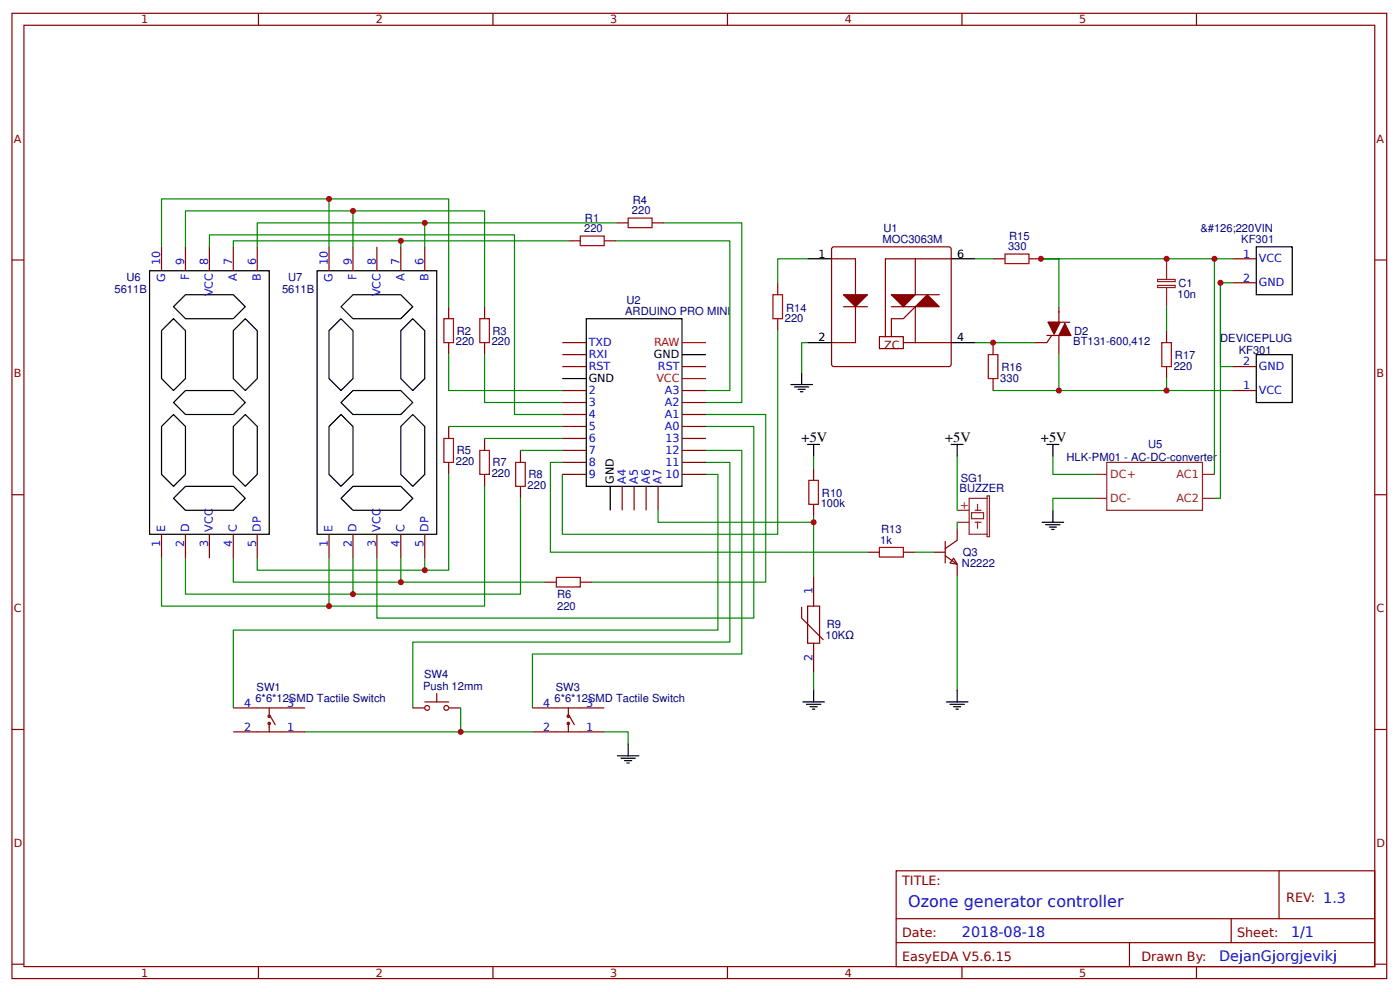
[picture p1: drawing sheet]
<svg xmlns="http://www.w3.org/2000/svg" width="310mm" height="219mm" viewBox="0 0 310 219" stroke-linecap="round" stroke-linejoin="round" font-family="sans-serif">
<g fill="none" stroke="#800" stroke-width=".26">
<path d="M2.6 2.9h304.1v213.3h-304.1zM5.3 5.6h298.7v207.9h-298.7zM57.1 2.9v2.7M109 2.9v2.7M160.9 2.9v2.7M212.7 2.9v2.7M264.6 2.9v2.7M2.6 57.4h2.7M35.7 54.5v5.3M41 54.5v5.3M46.3 54.5v5.3M51.6 54.5v5.3"/>
<path d="M56.9 54.5v5.3M72.8 54.5v5.3M78.1 54.5v5.3M83.3 54.5v5.3M88.6 54.5v5.3M93.9 54.5v5.3M125.7 53.2h2.6M133.6 53.2h2.7M136.3 49.2h2.6M144.2 49.2h2.6M219.6 57.2h2.6M227.5 57.2h2.7"/>
<path d="M272.5 57.2h5.3M304 57.4h2.7M99.2 67.8v2.6M99.2 75.7v2.6M107.2 67.8v2.6M107.2 75.7v2.6M124.4 75.7h5.2M124.4 78.3h5.2M172 62.5v2.6M172 70.4v2.7M219.6 75.7v2.6M258 73.1v2.6"/>
<path d="M272.5 62.5h5.3M99.2 94.2v2.7M107.2 96.9v2.6M115.1 99.5v2.7M124.4 86.3h5.2M124.4 81h5.2M124.4 88.9h5.2M124.4 91.6h5.2M124.4 94.2h5.2M124.4 96.9h5.2M124.4 99.5h5.2M150.8 86.3h5.3"/>
<path d="M150.8 81h5.3M150.8 88.9h5.3M150.8 91.6h5.3M150.8 94.2h5.3M150.8 96.9h5.3M150.8 99.5h5.3M219.6 83.6v2.7M258 81v2.6M272.5 86.3h5.3M272.5 81h5.3M2.6 109.3h2.7M35.7 118v5.3"/>
<path d="M41 118v5.3M46.3 118v5.3M51.6 118v5.3M56.9 118v5.3M72.8 118v5.3M78.1 118v5.3M83.3 118v5.3M88.6 118v5.3M93.9 118v5.3M99.2 102.2v2.6M107.2 104.8v2.6M115.1 107.4v2.7"/>
<path d="M124.4 102.2h5.2M124.4 104.8h5.2M137.6 107.4v5.3M140.2 107.4v5.3M142.9 107.4v5.3M145.5 107.4v5.3M150.8 102.2h5.3M150.8 104.8h5.3M209 119.6v4.8M211.7 116.7v2.7l-2.7 1.8M304 109.3h2.7M120.4 128.6h2.6"/>
<path d="M128.3 128.6h2.7M191.8 122h2.7M199.8 122h2.6M206.4 122h2.6M209 122.8l2.7 1.8v2.7M210.9 123.3l.8 1.3-1.6-.2zM51.6 156.4h15.9M59.5 156.4v1.8M59.5 159.8v1.9M59.8 158.2l1.1 1.9M117.7 156.4h15.9M125.7 156.4v1.8"/>
<path d="M125.7 159.8v1.9M125.9 158.2l1.1 1.9M2.6 161.2h2.7M51.6 161.7h15.9M117.7 161.7h15.9M304 161.2h2.7M198.2 192.4h105.8v21.1h-105.8zM282.8 192.4v10.6M2.6 213h2.7M57.1 213.5v2.7M109 213.5v2.7M160.9 213.5v2.7"/>
<path d="M198.2 203h105.8M198.2 208.3h105.8M212.7 213.5v2.7M249.8 208.3v5.2M264.6 213.5v2.7M272.3 203v5.3M304 213h2.7"/>
<circle cx="59.5" cy="159.8" r=".26"/>
<circle cx="59.5" cy="158.2" r=".26"/>
<circle cx="125.7" cy="159.8" r=".26"/>
<circle cx="125.7" cy="158.2" r=".26"/>
</g>
<g fill="none" stroke="#8d2323" stroke-width=".26">
<path d="M258 57.2v4.5M256 61.7h3.9v.5h-3.9zM256 63.1h3.9v.4h-3.9zM258 63.5v4.3M211.7 112.7h2.6M211.7 115.4h2.6M214.8 113.3h2.7v1.3h-2.7zM215.6 112.7h1.4M215.6 115.4h1.4M216.2 111.4v1.3M216.2 115.4v1.3M218.3 110.1h-4v7.9h4"/>
<path d="M218.3 109.6h.5v9h-.5zM242.1 110.1h2.6M242.1 104.8h2.6M244.7 102.2h21.2v10.5h-21.2zM265.9 110.1h2.7M265.9 104.8h2.7"/>
</g>
<g fill="none" stroke="#080" stroke-width=".26">
<path d="M35.7 54.5v-10.6h37.1v10.6M41 54.5v-7.9h37.1v7.9M46.3 54.5v-2.6h67.5v39.7h10.6M51.6 54.5v-1.3h37v1.3M56.9 54.5v-5.3h37v5.3M72.8 43.9h26.4v23.9M78.1 46.6h29.1v21.2M88.6 53.2h37.1M93.9 49.2h42.4M136.3 53.2h25.1v33.1h-5.3M146.8 49.2h17.2v39.7h-7.9M99.2 78.3v8h25.2"/>
<path d="M107.2 78.3v10.6h17.2M99.2 94.2h25.2M107.2 96.9h17.2M115.1 99.5h9.3M156.1 99.5h7.9v45h-46.3v11.9M156.1 94.2h10.6v42.4h-83.4v-13.3M156.1 91.6h13.2v37h-38.3M99.2 104.8v21.2h-5.3M107.2 107.4v26.5h-34.4M115.1 110.1v21.2h-37M156.1 104.8h2.6v34.4h-107.1v17.2M156.1 102.2h5.3v39.6h-70.1v14.6"/>
<path d="M211.7 100.8v11.9M211.7 115.4v1.3M35.7 123.3v10.6h37.1v-10.6M41 123.3v8h37.1v-8M51.6 123.3v5.3h37v-5.3M56.9 123.3v2.7h37v-2.7M88.6 128.6h31.8M211.7 127.3v25.1M101.9 156.4v5.3h15.8M133.6 161.7h5.3v2.6"/>
</g>
<g fill="none" stroke="#a00000" stroke-width=".26">
<path d="M128.3 52.1h5.3v2.2h-5.3zM138.9 48.2h5.3v2.1h-5.3zM222.2 56.1h5.3v2.1h-5.3zM98.2 70.4h2.1v5.3h-2.1zM106.1 70.4h2.1v5.3h-2.1zM170.9 65.1h2.1v5.3h-2.1zM218.5 78.3h2.2v5.3h-2.2zM256.9 75.7h2.1v5.3h-2.1zM98.2 96.9h2.1v5.3h-2.1zM106.1 99.5h2.1v5.3h-2.1zM114 102.2h2.2v5.2h-2.2zM123 127.6h5.3v2.1h-5.3z"/>
<path d="M194.5 120.9h5.3v2.2h-5.3z"/>
</g>
<g fill="none" stroke="#000" stroke-width=".26">
<path d="M33.1 59.8h26.4v58.2h-26.4zM70.1 59.8h26.5v58.2h-26.5zM277.8 54.5h8v10.6h-8zM35.7 73.1l2.7-2.7 2.6 2.7v10.5l-2.6 2.7-2.7-2.7zM41 65.1h10.6l2.6 2.7-2.6 2.6h-10.6l-2.6-2.6zM51.6 73.1l2.6-2.7 2.7 2.7v10.5l-2.7 2.7-2.6-2.7zM72.8 73.1l2.6-2.7 2.7 2.7v10.5l-2.7 2.7-2.6-2.7zM78.1 65.1h10.5l2.7 2.7-2.7 2.6h-10.5l-2.7-2.6zM88.6 73.1l2.7-2.7 2.6 2.7v10.5l-2.6 2.7-2.7-2.7zM129.6 70.4h21.2v37h-21.2zM150.8 78.3h5.3M277.8 78.3h8v10.6h-8z"/>
<path d="M35.7 94.2l2.7-2.6 2.6 2.6v10.6l-2.6 2.6-2.7-2.6zM41 86.3h10.6l2.6 2.6-2.6 2.7h-10.6l-2.6-2.7zM51.6 94.2l2.6-2.6 2.7 2.6v10.6l-2.7 2.6-2.6-2.6zM72.8 94.2l2.6-2.6 2.7 2.6v10.6l-2.7 2.6-2.6-2.6zM78.1 86.3h10.5l2.7 2.6-2.7 2.7h-10.5l-2.7-2.7zM88.6 94.2l2.7-2.6 2.6 2.6v10.6l-2.6 2.6-2.7-2.6zM124.4 83.6h5.2M174.9 85h4.8M175.7 85.5h3.2M176.5 86h1.6M177 86.5h.5M177.3 82.3v2.7"/>
<path d="M178.6 98.2h2.6M179.9 98.2v2.6M210.3 98.2h2.7M211.7 98.2v2.6M41 107.4h10.6l2.6 2.7-2.6 2.6h-10.6l-2.6-2.6zM78.1 107.4h10.5l2.7 2.7-2.7 2.6h-10.5l-2.7-2.6zM134.9 107.4v5.3M177.5 155.1h4.8M178.3 155.6h3.2M179.1 156.1h1.6M179.7 156.7h.5M179.9 152.4v2.7"/>
<path d="M209.3 155.1h4.7M210.1 155.6h3.2M210.9 156.1h1.6M211.4 156.7h.5M211.7 152.4v2.7M136.5 167h4.8M137.3 167.5h3.2M138.1 168h1.6M138.6 168.6h.6M138.9 164.3v2.7"/>
</g>
<path d="M91.3 156.4h2.6M93.9 155.1h5.3M95 156.4l-.1-.3-.6-.2-.4 .4 .3 .6 .6-.1 .2-.3M96.6 153.2v1.9M101.9 156.4h-2.7l-.1-.3-.5-.2-.4 .4 .3 .6 .5-.1 .2-.3" fill="none" stroke="#840000" stroke-width=".26"/>
<path d="M150.8 75.7h5.3M150.8 83.6h5.3" fill="none" stroke="#f00" stroke-width=".26"/>
<path d="M184 54.8l.4-.3 25.7 .1 .2 .5v25.6l-.5 .3-25.7-.1-.2-.4z" fill="#fff" stroke="#800" stroke-width=".26"/>
<g fill="none" stroke="#800" stroke-width=".26">
<path d="M183.9 57.2h5.3v18.5h-5.3M202.4 57.2v7.9h5.3M210.3 57.2h-14.5v17.2M186.5 67.8h5.3M194.5 74.4h5.3v2.6h-5.3zM197.1 67.8h5.3M199.8 75.7h10.5M202.4 67.8l-2.6 2.6h-2.7v4M202.4 67.8v7.9M231.5 74.1h5.3M231.8 71.2h4.7M232.6 74.1l-1.1 1.6h-2.6"/>
<path d="M234.2 67.8v3.4M234.2 74.1v4.2M179.9 103.5v2.6M179.9 111.4v2.7M177.3 134.2v2.4l4.7 4.7M178.6 133.9h2.6v8.2h-2.6zM179.9 127.3v6.6M179.9 142.1v6.4"/>
</g>
<g fill="#800" stroke="#800" stroke-width=".26">
<path d="M186.5 65.1h5.3l-2.6 2.7z"/>
<path d="M197.1 65.1h5.3l-2.6 2.7z"/>
<path d="M202.4 67.8l2.7-2.7 2.6 2.7z"/>
<path d="M235.5 71.5l1.3 2.6h-2.6z"/>
<path d="M231.8 71.2h2.6l-1.3 2.6z"/>
</g>
<path d="M178.6 57.2h5.3M210.3 57.2h5.3M178.6 75.7h5.3M210.3 75.7h5.3M231.5 98.2h2.7M232.8 98.2v2.6M230.5 115.4h4.7M231.2 115.9h3.2M232 116.4h1.6M232.6 117h.5M232.8 112.7v2.7" fill="none" stroke="#000" stroke-width=".26"/>
<g fill="none" stroke="#080" stroke-width=".26">
<path d="M178.6 57.2h-6.6v5.3M215.6 57.2h4M268.6 57.2v47.6M272.5 57.2h-42.3h4v10.6M172 73.1v44.9h-47.6v-13.2M178.6 75.7h-1.3v6.6M215.6 75.7h13.3M234.2 78.3v8h-14.6M258 67.8v5.3M269.9 62.5v47.6h-1.3M272.5 62.5h-2.6v18.5h2.6M258 83.6v2.7h-23.8"/>
<path d="M258 86.3h14.5M124.4 102.2h-2.7v19.8h70.1M145.5 112.7v2.7h34.4M179.9 100.8v2.7M179.9 114.1v13.2M232.8 100.8v4h9.3M242.1 110.1h-9.3v2.6M202.4 122h4M179.9 148.5v3.9M67.5 161.7h34.4"/>
</g>
<path d="M178.9 106.1h2.1v5.3h-2.1z" fill="none" stroke="#a00000" stroke-width=".26"/>
<g fill="#c00">
<circle cx="269.9" cy="62.5" r=".66"/>
<circle cx="101.9" cy="161.7" r=".66"/>
<circle cx="230.2" cy="57.2" r=".66"/>
<circle cx="258" cy="57.2" r=".66"/>
<circle cx="234.2" cy="86.3" r=".66"/>
<circle cx="219.6" cy="75.7" r=".66"/>
<circle cx="72.8" cy="133.9" r=".66"/>
<circle cx="93.9" cy="126" r=".66"/>
<circle cx="93.9" cy="49.2" r=".66"/>
<circle cx="88.6" cy="128.6" r=".66"/>
<circle cx="72.8" cy="43.9" r=".66"/>
<circle cx="88.6" cy="53.2" r=".66"/>
<circle cx="78.1" cy="46.6" r=".66"/>
<circle cx="78.1" cy="131.3" r=".66"/>
<circle cx="258" cy="86.3" r=".66"/>
<circle cx="179.9" cy="115.4" r=".66"/>
<circle cx="268.6" cy="57.2" r=".66"/>
</g>
<text font-size="3.5" fill="#00f" x="200.8" y="200.3">Ozone generator controller</text>
<g font-size="3.2">
<text x="177.3" y="97.7">+5V</text>
<text x="209" y="97.7">+5V</text>
<text x="230.2" y="97.7">+5V</text>
</g>
<g font-size="3.2" fill="#00f">
<text x="212.7" y="206.9">2018-08-18</text>
<text x="285.5" y="206.9">1/1</text>
<text x="269.6" y="212.2">DejanGjorgjevikj</text>
</g>
<g font-size="2.8" fill="#800">
<text x="199.5" y="195.6">TITLE:</text>
<text x="284.4" y="199.3">REV: 1.3</text>
<text x="199.5" y="206.9">Date:</text>
<text x="273.6" y="206.9">Sheet:</text>
<text x="199.5" y="212.2">EasyEDA V5.6.15</text>
<text x="252.4" y="212.2">Drawn By:</text>
</g>
<g font-size="2.5" fill="#800">
<text x="31.2" y="5.2">1</text>
<text x="83.1" y="5.2">2</text>
<text x="134.9" y="5.2">3</text>
<text x="186.8" y="5.2">4</text>
<text x="238.7" y="5.2">5</text>
<text x="3" y="31.5">A</text>
<text x="304.4" y="31.5">A</text>
<text x="195.5" y="77">ZC</text>
<text x="3" y="83.4">B</text>
<text x="304.4" y="83.4">B</text>
<text x="3" y="135.2">C</text>
<text x="304.4" y="135.2">C</text>
<text x="3" y="187.1">D</text>
<text x="304.4" y="187.1">D</text>
<text x="31.2" y="215.8">1</text>
<text x="83.1" y="215.8">2</text>
<text x="134.9" y="215.8">3</text>
<text x="186.8" y="215.8">4</text>
<text x="238.7" y="215.8">5</text>
</g>
<g font-size="2.5" fill="#000080">
<text x="139.8" y="47.4">220</text>
<text x="139.9" y="45">R4</text>
<text x="129.2" y="51.4">220</text>
<text x="129.4" y="48.9">R1</text>
<text x="195.1" y="53.7">MOC3063M</text>
<text x="195.4" y="51.4">U1</text>
<text x="223.2" y="52.9">R15</text>
<text x="265.4" y="51.4">&amp;#126;220VIN</text>
<text x="274.5" y="53.7">KF301</text>
<text x="222.9" y="55.3">330</text>
<text x="25.3" y="64.7">5611B</text>
<text x="28" y="62.1">U6</text>
<text x="62.4" y="64.7">5611B</text>
<text x="63.7" y="62.1">U7</text>
<text x="260.4" y="65.7">10n</text>
<text x="260.6" y="63.3">C1</text>
<text x="138.2" y="69.6">ARDUINO PRO MINI</text>
<text x="138.5" y="67.2">U2</text>
<text x="173.6" y="71.1">220</text>
<text x="173.8" y="69">R14</text>
<text x="100.8" y="76.3">220</text>
<text x="101" y="73.9">R2</text>
<text x="108.7" y="76.3">220</text>
<text x="108.9" y="73.9">R3</text>
<text x="237.3" y="76.3">BT131-600,412</text>
<text x="237.5" y="73.9">D2</text>
<text x="269.8" y="75.6">DEVICEPLUG</text>
<text x="221.5" y="81.9">R16</text>
<text x="259.6" y="81.7">220</text>
<text x="259.8" y="79.3">R17</text>
<text x="273.9" y="78.2">KF301</text>
<text x="221.2" y="84.3">330</text>
<text x="101" y="100.4">R5</text>
<text x="235.8" y="101.9">HLK-PM01 - AC-DC-converter</text>
<text x="253.9" y="99">U5</text>
<text x="100.8" y="102.8">220</text>
<text x="108.7" y="105.4">220</text>
<text x="108.9" y="103">R7</text>
<text x="116.9" y="105.7">R8</text>
<text x="212.5" y="106.4">SG1</text>
<text x="116.7" y="108.1">220</text>
<text x="181.5" y="112.1">100k</text>
<text x="181.8" y="109.7">R10</text>
<text x="212.2" y="108.8">BUZZER</text>
<text x="194.8" y="117.7">R13</text>
<text x="194.7" y="120.1">1k</text>
<text x="212.7" y="125.3">N2222</text>
<text x="212.9" y="122.8">Q3</text>
<text x="123.2" y="134.9">220</text>
<text x="123.2" y="132.2">R6</text>
<text x="182.6" y="141.2">10KΩ</text>
<text x="182.8" y="138.8">R9</text>
<text x="93.8" y="149.9">SW4</text>
<text x="56.5" y="155.1">6*6*12SMD Tactile Switch</text>
<text x="56.8" y="152.7">SW1</text>
<text x="93.6" y="152.4">Push 12mm</text>
<text x="122.6" y="155.1">6*6*12SMD Tactile Switch</text>
<text x="122.9" y="152.7">SW3</text>
</g>
<g font-size="2.5" fill="#00f">
<text x="35.5" y="58.5" transform="rotate(-90 35.5 58.5)">10</text>
<text x="40.7" y="58.5" transform="rotate(-90 40.7 58.5)">9</text>
<text x="46" y="58.5" transform="rotate(-90 46 58.5)">8</text>
<text x="51.3" y="58.5" transform="rotate(-90 51.3 58.5)">7</text>
<text x="56.6" y="58.5" transform="rotate(-90 56.6 58.5)">6</text>
<text x="72.5" y="58.5" transform="rotate(-90 72.5 58.5)">10</text>
<text x="77.8" y="58.5" transform="rotate(-90 77.8 58.5)">9</text>
<text x="83.1" y="58.5" transform="rotate(-90 83.1 58.5)">8</text>
<text x="88.4" y="58.5" transform="rotate(-90 88.4 58.5)">7</text>
<text x="93.7" y="58.5" transform="rotate(-90 93.7 58.5)">6</text>
<text x="274.9" y="56.9">1</text>
<text x="278.3" y="58">VCC</text>
<text x="36.5" y="62.3" transform="rotate(-90 36.5 62.3)">G</text>
<text x="41.8" y="61.8" transform="rotate(-90 41.8 61.8)">F</text>
<text x="47.1" y="65.5" transform="rotate(-90 47.1 65.5)">VCC</text>
<text x="52.4" y="62" transform="rotate(-90 52.4 62)">A</text>
<text x="57.7" y="62" transform="rotate(-90 57.7 62)">B</text>
<text x="73.6" y="62.3" transform="rotate(-90 73.6 62.3)">G</text>
<text x="78.8" y="61.8" transform="rotate(-90 78.8 61.8)">F</text>
<text x="84.1" y="65.5" transform="rotate(-90 84.1 65.5)">VCC</text>
<text x="89.4" y="62" transform="rotate(-90 89.4 62)">A</text>
<text x="94.7" y="62" transform="rotate(-90 94.7 62)">B</text>
<text x="274.9" y="62.2">2</text>
<text x="278.3" y="63.3">GND</text>
<text x="130.2" y="76.5">TXD</text>
<text x="130.2" y="79.1">RXI</text>
<text x="130.2" y="81.8">RST</text>
<text x="145.5" y="81.8">RST</text>
<text x="274.9" y="80.7">2</text>
<text x="278.3" y="81.8">GND</text>
<text x="130.2" y="87.1">2</text>
<text x="130.2" y="89.7">3</text>
<text x="147" y="89.7">A2</text>
<text x="147" y="87.1">A3</text>
<text x="274.9" y="86">1</text>
<text x="278.3" y="87.1">VCC</text>
<text x="130.2" y="92.4">4</text>
<text x="130.2" y="95">5</text>
<text x="147" y="95">A0</text>
<text x="147" y="92.4">A1</text>
<text x="130.2" y="97.7">6</text>
<text x="130.2" y="100.3">7</text>
<text x="147.1" y="100.3">12</text>
<text x="147.1" y="97.7">13</text>
<text x="130.2" y="102.9">8</text>
<text x="130.2" y="105.6">9</text>
<text x="138.4" y="106.9" transform="rotate(-90 138.4 106.9)">A4</text>
<text x="141" y="106.9" transform="rotate(-90 141 106.9)">A5</text>
<text x="143.7" y="106.9" transform="rotate(-90 143.7 106.9)">A6</text>
<text x="146.3" y="106.9" transform="rotate(-90 146.3 106.9)">A7</text>
<text x="147.1" y="105.6">10</text>
<text x="147.1" y="102.9">11</text>
<text x="36.5" y="117.5" transform="rotate(-90 36.5 117.5)">E</text>
<text x="41.8" y="117.5" transform="rotate(-90 41.8 117.5)">D</text>
<text x="47.1" y="117.5" transform="rotate(-90 47.1 117.5)">VCC</text>
<text x="52.4" y="117.5" transform="rotate(-90 52.4 117.5)">C</text>
<text x="57.7" y="117.5" transform="rotate(-90 57.7 117.5)">DP</text>
<text x="73.6" y="117.5" transform="rotate(-90 73.6 117.5)">E</text>
<text x="78.8" y="117.5" transform="rotate(-90 78.8 117.5)">D</text>
<text x="84.1" y="117.5" transform="rotate(-90 84.1 117.5)">VCC</text>
<text x="89.4" y="117.5" transform="rotate(-90 89.4 117.5)">C</text>
<text x="94.7" y="117.5" transform="rotate(-90 94.7 117.5)">DP</text>
<text x="35.5" y="120.9" transform="rotate(-90 35.5 120.9)">1</text>
<text x="40.7" y="120.9" transform="rotate(-90 40.7 120.9)">2</text>
<text x="46" y="120.9" transform="rotate(-90 46 120.9)">3</text>
<text x="51.3" y="120.9" transform="rotate(-90 51.3 120.9)">4</text>
<text x="56.6" y="120.9" transform="rotate(-90 56.6 120.9)">5</text>
<text x="72.5" y="120.9" transform="rotate(-90 72.5 120.9)">1</text>
<text x="77.8" y="120.9" transform="rotate(-90 77.8 120.9)">2</text>
<text x="83.1" y="120.9" transform="rotate(-90 83.1 120.9)">3</text>
<text x="88.4" y="120.9" transform="rotate(-90 88.4 120.9)">4</text>
<text x="93.7" y="120.9" transform="rotate(-90 93.7 120.9)">5</text>
<text x="179.7" y="131.3" transform="rotate(-90 179.7 131.3)">1</text>
<text x="179.7" y="146.1" transform="rotate(-90 179.7 146.1)">2</text>
<text x="54" y="161.4">2</text>
<text x="54" y="156.1">4</text>
<text x="63.5" y="161.4">1</text>
<text x="63.5" y="156.1">3</text>
<text x="120.1" y="161.4">2</text>
<text x="120.1" y="156.1">4</text>
<text x="129.6" y="161.4">1</text>
<text x="129.6" y="156.1">3</text>
</g>
<g font-size="2.5">
<text x="181" y="56.9">1</text>
<text x="211.7" y="56.9">6</text>
<text x="181" y="75.4">2</text>
<text x="211.7" y="75.4">4</text>
<text x="144.6" y="79.1">GND</text>
<text x="130.2" y="84.4">GND</text>
<text x="135.7" y="106.9" transform="rotate(-90 135.7 106.9)">GND</text>
</g>
<g font-size="2.5" fill="#f00">
<text x="144.7" y="76.5">RAW</text>
<text x="145.1" y="84.4">VCC</text>
</g>
<g font-size="2.5" fill="#8d2323">
<text x="245.5" y="105.6">DC+</text>
<text x="260.2" y="105.6">AC1</text>
<text x="212.2" y="112.5">+</text>
<text x="245.5" y="110.9">DC-</text>
<text x="260.2" y="110.9">AC2</text>
</g>
</svg>
